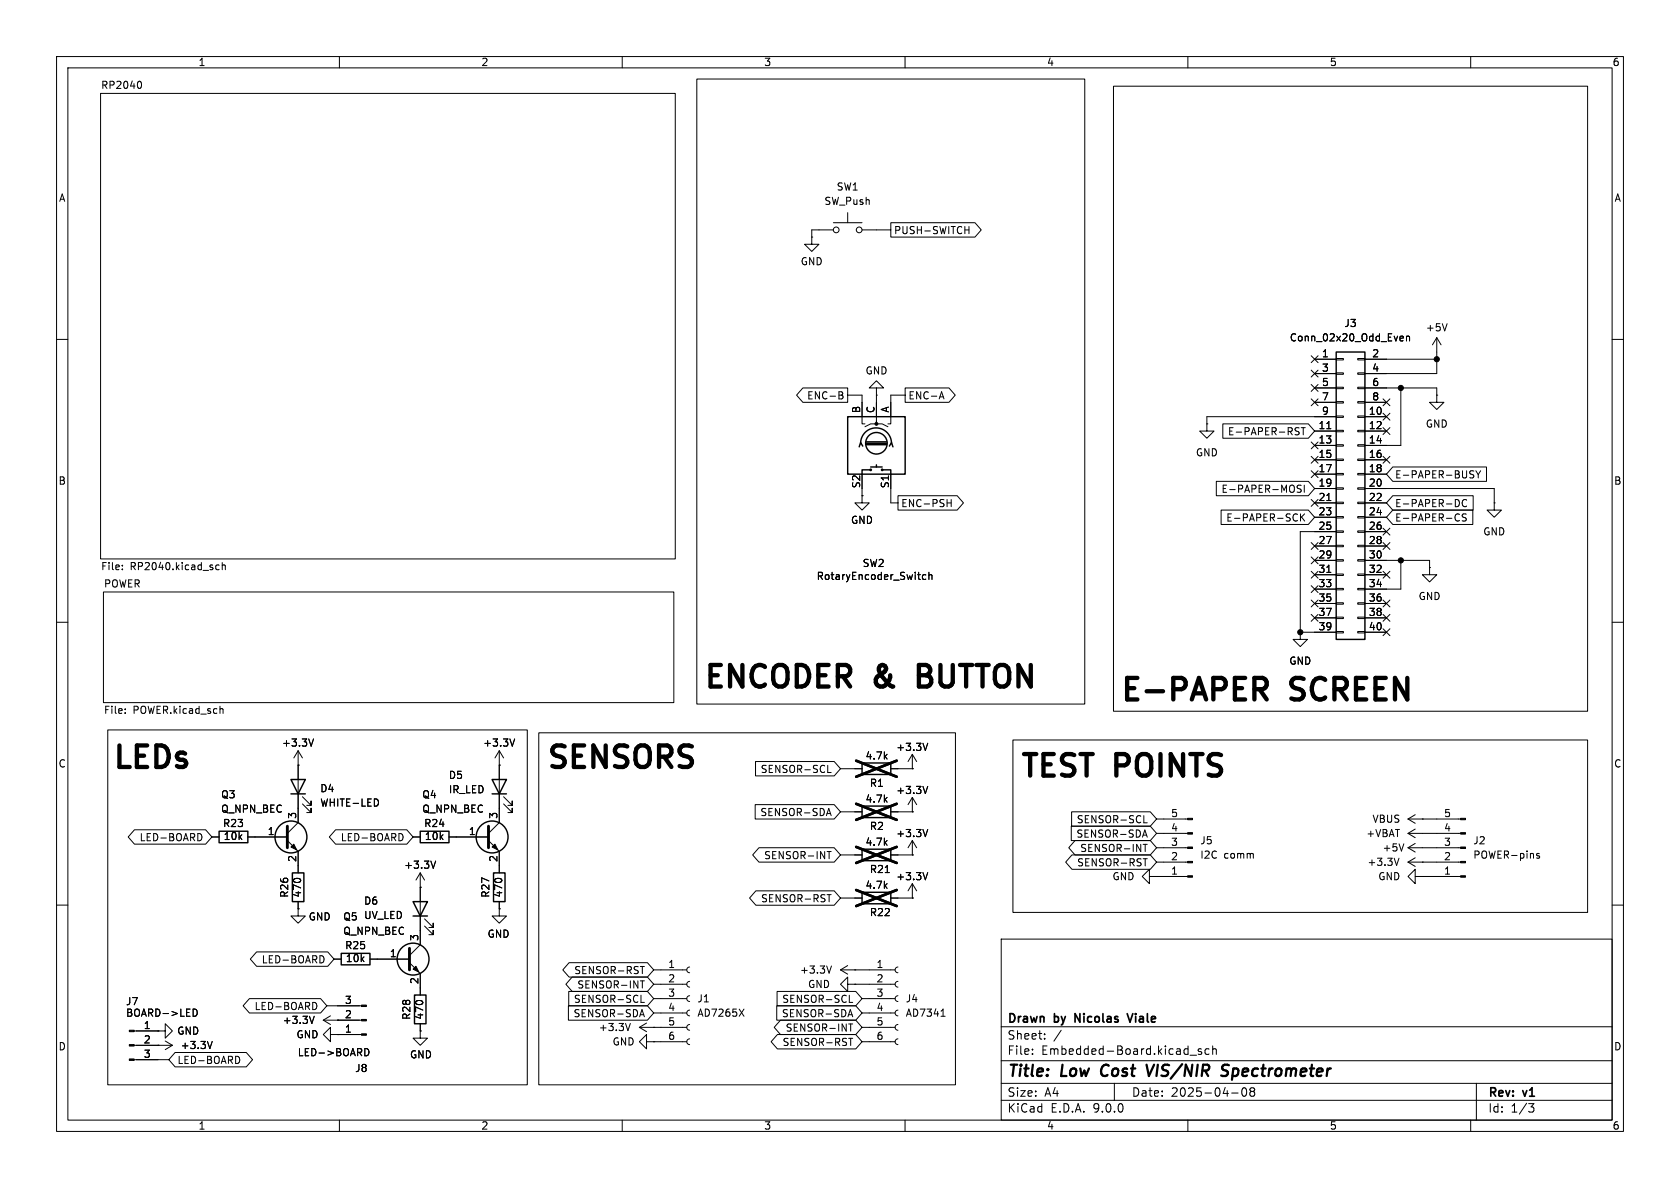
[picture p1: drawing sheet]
<svg xmlns="http://www.w3.org/2000/svg" width="297mm" height="210mm" viewBox="0 0 297 210" stroke-linecap="round" stroke-linejoin="round" font-family="sans-serif">
<g fill="none" stroke="#000" stroke-width=".18">
<path d="M10 10h277v190h-277zM12 12h273v186h-273zM17.8 16.5h101.6v82.3h-101.6zM24.7 14.4a.79 .79 0 0 1 0 1.2M60 10v2M110 10v2M123.2 14h68.6v110.5h-68.6zM160 10v2M196.8 15.2h83.9v110.5h-83.9zM210 10v2M260 10v2M147.3 39.4h5.1"/>
<path d="M149.9 37.6v1.8M157.5 39.4h14.9l1.1 1.2-1.1 1.3h-14.9zM143.5 41.9v1.3h1.3l-1.3 1.3-1.3-1.3h1.3M143.5 41.9h.1M147.3 40.6h-3.8v1.3M152.4 40.6h5.1M170.6 40.6h.7M171.3 40v1.3M247.7 59.4l.3 .1 .1 .2-.6 .1M248.6 59.5l.2-.1 .3 .1 .1 .8M248.6 59.4v.9M254 59.7v6.3h-12.7"/>
<path d="M254 59.7l-.8 1.3M254 59.7l.8 1.3M255.8 57.2l-.4 1.3M10 60h2M141.9 68.6h8v2.5h-8l-1.1-1.2zM148.3 69.3l.6 .1 .1 .2-.3 .3M148.3 69.9h.4M148.7 69.9l.3 .2v.3l-.7 .1M149.9 69.9h2.5v5h.5M154.9 69.9v5h-1l-1 .5M154.9 74.4v.5h1.1l1 .5M154.9 68.6h1.3l-1.3-1.3-1.2 1.3h1.2v1.3"/>
<path d="M154.9 69.9h.1M160 69.9h-2.5v5h-.5M160 68.6h7.8l1.1 1.3-1.1 1.2h-7.8zM166.2 70.2h.6M166.5 69.3l.4 1.2M213.4 74.9v1.3h1.2l-1.2 1.3-1.3-1.3h1.3M213.4 74.9h.1M216.2 74.9h15.1l1.1 1.3-1.1 1.3h-15.1zM229.2 75.6l.5 .1M229.4 76.3l.3 .2-.3 .4M230 75.6h.8M230.4 75.6v1.3"/>
<path d="M231.8 78.1l1.2 1.2M231.8 68l1.2 1.2M231.8 62.9l1.2 1.2M231.8 70.5l1.2 1.2M231.8 65.4l1.2 1.2M232.4 63.5h3.8M232.4 66h3.8M232.4 68.6h3.8M232.4 71.1h3.8M232.4 76.2h3.8M232.4 78.7h3.8M233 78.1l-1.2 1.2"/>
<path d="M233 68l-1.2 1.2M233 62.9l-1.2 1.2M233 70.5l-1.2 1.2M233 65.4l-1.2 1.2M234.6 75.8h.7M236.2 63.4h1.3v.2h-1.3zM236.2 65.9h1.3v.3h-1.3zM236.2 68.5h1.3v.2h-1.3zM236.2 71h1.3v.2h-1.3zM236.2 73.5h1.3v.3h-1.3zM236.2 76.1h1.3v.2h-1.3zM236.2 78.6h1.3v.3h-1.3z"/>
<path d="M236.2 73.7h-22.8v1.2M240 63.4h1.3v.2h-1.3zM240 65.9h1.3v.3h-1.3zM240 68.5h1.3v.2h-1.3zM240 71h1.3v.2h-1.3zM240 73.5h1.3v.3h-1.3zM240 76.1h1.3v.2h-1.3zM240 78.6h1.3v.3h-1.3zM241.3 63.5h12.7M241.3 68.6h12.7v1.3M241.3 71.1h3.8M241.3 73.7h3.8"/>
<path d="M241.3 76.2h3.8M244.5 70.5l1.2 1.2M244.5 73.1l1.2 1.2M244.5 75.6l1.2 1.2M245.7 70.5l-1.2 1.2M245.7 73.1l-1.2 1.2M245.7 75.6l-1.2 1.2M247.6 68.6v10.1h-6.3M248 60.2l-.3 .1M254 69.9v1.2h1.3l-1.3 1.3-1.3-1.3h1.3M254 69.9h.1M285 60h2"/>
<path d="M21.6 99.9v.1M38.7 99.9h-.3l-.2 .1M39.3 100l.2-.1h.3v.8M39.3 99.4v1.3M152.4 87.6v1.3h1.3l-1.3 1.3-1.3-1.3h1.3M152.4 87.6h.1M152.4 86.4v1.2M157.5 83.8v5.1h1.2M158.7 87.6h10.5l1.1 1.3-1.1 1.3h-10.5zM167.4 88.9h.8M168.2 88.3v1.3M215 85.1h16.3l1.1 1.3-1.1 1.2h-16.3z"/>
<path d="M215.9 90.2h15.4l1.1 1.2-1.1 1.3h-15.4zM229.1 90.8l.3 .2M229.4 92l-.3 .1M229.9 90.8v1.3M230 85.8h-.4l-.2 .1v.3l.5 .3 .1 .3-.2 .2h-.5M230.1 91.4l.5 .7M230.6 85.8v1.2M230.6 90.8l-.7 .8M231.8 83.2l1.2 1.2M231.8 95.9l1.2 1.2M231.8 98.5l1.2 1.2M231.8 80.7l1.2 1.2"/>
<path d="M231.8 88.3l1.2 1.2M232.4 81.3h3.8M232.4 83.8h3.8M232.4 86.4h3.8M232.4 88.9h3.8M232.4 91.4h3.8M232.4 96.5h3.8M232.4 99.1h3.8M233 83.2l-1.2 1.2M233 95.9l-1.2 1.2M233 98.5l-1.2 1.2M233 80.7l-1.2 1.2"/>
<path d="M233 88.3l-1.2 1.2M234.6 88.5h.7M236.2 81.2h1.3v.2h-1.3zM236.2 83.7h1.3v.2h-1.3zM236.2 86.2h1.3v.3h-1.3zM236.2 88.8h1.3v.2h-1.3zM236.2 91.3h1.3v.3h-1.3zM236.2 93.9h1.3v.2h-1.3zM236.2 96.4h1.3v.2h-1.3zM236.2 98.9h1.3v.3h-1.3zM236.2 94h-6.3v17.8M240 81.2h1.3v.2h-1.3z"/>
<path d="M240 83.7h1.3v.2h-1.3zM240 86.2h1.3v.3h-1.3zM240 88.8h1.3v.2h-1.3zM240 91.3h1.3v.3h-1.3zM240 93.9h1.3v.2h-1.3zM240 96.4h1.3v.2h-1.3zM240 98.9h1.3v.3h-1.3zM241.3 81.3h3.8M241.3 83.8h3.8M241.3 86.4h22.9v2.5M241.3 88.9h3.8M241.3 91.4h3.8"/>
<path d="M241.3 94h3.8M241.3 96.5h3.8M241.3 99.1h11.4v1.2M244.5 95.9l1.2 1.2M244.5 93.4l1.2 1.2M244.5 80.7l1.2 1.2M245.7 93.4l-1.2 1.2M245.7 95.9l-1.2 1.2M245.7 80.7l-1.2 1.2M246.2 90.2h14.2v2.5h-14.2l-1.1-1.3zM246.2 82.5h16.6v2.6h-16.6l-1.1-1.3zM246.2 87.6h14.2v2.6h-14.2l-1.1-1.3z"/>
<path d="M247.6 99.1v5h-6.3M257.8 90.8l.2 .2M257.9 88.6v.7M258 92l-.2 .1M259.2 90.9l-.5-.1-.1 .2v.3l.5 .3 .1 .3-.2 .2-.5-.1M259.3 88.4a.6 .6 0 0 0-.9 .4 .6 .6 0 0 0 .6 .8l.3-.2M260.1 83.8l.3 .1 .1 .3-.2 .3h-.3M260.1 83.2l.4 .1M260.9 83.2l.4 .7M261.3 83.9v.6M261.8 83.2l-.5 .7M264.2 88.9v1.3h1.2l-1.2 1.2-1.3-1.2h1.3"/>
<path d="M264.2 88.9h.1M10 110h2M18.3 104.6h100.8v19.6h-100.8zM21.6 100.6v.1M38.2 100.6l.2 .1h.3M163.7 101.6h-.4l-.2 .2 .1 .6h.5M164.2 101.7l.2-.1h.3l.1 .8M164.2 101.2v1.2M229.9 111.8v1.2h1.2l-1.2 1.3-1.3-1.3h1.3M229.9 111.8h.1M229.9 111.8h6.3M231.8 108.6l1.2 1.2"/>
<path d="M231.8 103.5l1.2 1.2M231.8 101l1.2 1.2M231.8 106.1l1.2 1.2M232.4 101.6h3.8M232.4 104.1h3.8M232.4 106.7h3.8M232.4 109.2h3.8M233 106.1l-1.2 1.2M233 108.6l-1.2 1.2M233 103.5l-1.2 1.2M233 101l-1.2 1.2M234.6 101.2h.7"/>
<path d="M236.2 101.5h1.3v.2h-1.3zM236.2 104h1.3v.3h-1.3zM236.2 106.6h1.3v.2h-1.3zM236.2 109.1h1.3v.2h-1.3zM236.2 111.6h1.3v.3h-1.3zM240 101.5h1.3v.2h-1.3zM240 104h1.3v.3h-1.3zM240 106.6h1.3v.2h-1.3zM240 109.1h1.3v.2h-1.3zM240 111.6h1.3v.3h-1.3zM241.3 101.6h3.8M241.3 106.7h3.8"/>
<path d="M241.3 109.2h3.8M241.3 111.8h3.8M244.5 101l1.2 1.2M244.5 106.1l1.2 1.2M244.5 108.6l1.2 1.2M244.5 111.2l1.2 1.2M245.7 106.1l-1.2 1.2M245.7 101l-1.2 1.2M245.7 108.6l-1.2 1.2M245.7 111.2l-1.2 1.2M252.7 100.3v1.3h1.3l-1.3 1.3-1.2-1.3h1.2M252.7 100.3h.1"/>
<path d="M285 110h2M19 129h74.2v62.8h-74.2zM22.1 126v.1M22.1 125.3v.1M39 125.3h.4v.8M52.7 135.3h.1M52.7 132.7v12.7l-1.9 1.9M52.7 132.7l-.8 1.3M52.7 132.7l.8 1.3M55.4 130.6l-.4 1.3M88.3 135.3h.1M88.3 132.7v12.7l-1.9 1.9"/>
<path d="M88.3 132.7l-.8 1.3M88.3 132.7l.7 1.3M91 130.6l-.4 1.3M95.2 129.5h73.7v62.3h-73.7zM133.6 134.6h13.9l1.1 1.3-1.1 1.3h-13.9zM146.3 136.6h.6M148.6 135.9h3.8M157.5 135.9h3.8M161.3 135.9h.1M161.3 133.4v2.5M161.3 133.4l-.8 1.2M161.3 133.4l.8 1.2"/>
<path d="M164 139l-.4 1.3M164 131.4l-.4 1.3M179.1 130.8h101.6v30.5h-101.6zM23.8 146.7h12.6l1.1 1.3-1.1 1.2h-12.6l-1.1-1.2zM35.3 147.4a.68 .68 0 0 1 .4 .6 .68 .68 0 0 1-.4 .6M37.5 148h1.2M43.8 148h7M50.8 148.6l1.9 1.9v3.8M52.7 159.4v1.3M53.5 142.1l1.5 1.5v-.7v.7h-.8M53.5 140.8l1.5 1.6v-.8v.8h-.8M59.3 146.7h12.6l1.1 1.3-1.1 1.2h-12.6l-1.1-1.2z"/>
<path d="M66.8 141.4l.1 .4-.1 .5M70.8 147.4a.68 .68 0 0 1 .5 .6 .68 .68 0 0 1-.5 .6M73 148h1.3M74.3 156.8h.1M74.3 154.3l-.8 1.3M74.3 154.3l.8 1.3M74.3 154.3v12.7l-1.9 1.9M77 152.2l-.4 1.3M79.4 148h7M86.4 148.6l1.9 1.9v3.8M88.3 159.4v1.3M89 142.1l1.6 1.5v-.7v.7h-.8"/>
<path d="M89 140.8l1.6 1.6v-.8v.8h-.8M133.5 142.2h14l1.1 1.3-1.1 1.3h-14zM133.6 157.5h13.9l1.1 1.3-1.1 1.2h-13.9l-1.1-1.2zM134.2 149.9h13.3l1.1 1.2-1.1 1.3h-13.3l-1.1-1.3zM146.2 150.5h.7M146.2 143.8h.6M146.2 158.2h.7M146.5 142.9l.4 1.3M146.6 150.5v1.3M148.6 143.5h3.8M148.6 151.1h3.8M148.6 158.8h3.8"/>
<path d="M156.5 154.2h.7M157.5 143.5h3.8M157.5 151.1h3.8M157.5 158.8h3.8M161.3 151.1h.1M161.3 143.5h.1M161.3 158.8h.1M161.3 148.6l-.8 1.3M161.3 148.6l.8 1.3M161.3 141v2.5M161.3 148.6v2.5M161.3 156.2v2.6"/>
<path d="M161.3 141l-.8 1.2M161.3 141l.8 1.2M161.3 156.2l-.8 1.3M161.3 156.2l.8 1.3M164 146.6l-.4 1.3M164 154.2l-.4 1.3M189.4 146h14l1.1 1.3-1.1 1.3h-14zM189.4 143.5h14l1.1 1.3-1.1 1.3h-14zM189.5 151.1h13.9l1.1 1.3-1.1 1.3h-13.9l-1.1-1.3zM190.1 148.6h13.3l1.1 1.3-1.1 1.2h-13.3l-1.2-1.2zM202.1 147.6h.6M202.1 149.3h.7"/>
<path d="M202.1 151.8h.7M202.2 145.5h.6M202.4 146.7l.4 1.3M202.5 149.3v1.2M203.2 154.9v-1.2l-1.3 1.2 1.3 1.3v-1.3h1.3M204.5 154.9h.1M204.5 154.9h5.5M204.5 152.4h5.5M204.5 149.9h5.5M204.5 147.3h5.5M204.5 144.8h5.5M247.3 151.7l-.4 1.3"/>
<path d="M248.2 149.2l-.4 1.2M248.9 152.4h9.3M248.9 149.9h9.3M248.9 147.3h9.3M248.9 144.8h9.3M248.9 149.9l1.3 .7M248.9 147.3l1.3 .8M248.9 144.8l1.3 .7M248.9 152.4l1.3 .8M250.2 154.9v-1.2l-1.3 1.2 1.3 1.3v-1.3h1.3M250.2 149.1l-1.3 .8M250.2 146.6l-1.3 .7"/>
<path d="M250.2 144l-1.3 .8M250.2 151.6l-1.3 .8M251.5 154.9h.1M251.5 144.8h.1M251.5 152.4h.1M251.5 154.9h6.7M272.1 150.9h-.3l-.2 .1 .1 .2 .4 .1v.3h-.5M10 160h2M34.1 178.4a.64 .64 0 0 1 .8 .6 .64 .64 0 0 1-.8 .6zM44.1 176.5h12.6l1.1 1.3-1.1 1.3h-12.6l-1.1-1.3zM45.4 168.3h12.5l1.2 1.2-1.2 1.3h-12.5l-1.2-1.3zM52.7 160.7v1.2h1.3l-1.3 1.3-1.3-1.3h1.3"/>
<path d="M52.7 160.7h.1M55.6 179.6l-.5 1.3M55.6 177.2a.68 .68 0 0 1 .4 .6 .68 .68 0 0 1-.4 .7M56.9 168.9a.68 .68 0 0 1 .4 .7 .68 .68 0 0 1-.4 .6M57.8 177.8h6.1M58.4 179.6l-1.3 .7M59.1 169.5h1.2M65.4 169.5h7M72.4 170.2l1.9 1.9v3.8M75.1 163.7l1.5 1.5v-.7v.7h-.8M75.1 162.4l1.5 1.6v-.8v.8h-.8M88.3 160.7v1.2h1.2l-1.2 1.3-1.3-1.3h1.3"/>
<path d="M88.3 160.7h.1M100.5 177.8h14l1.1 1.3-1.1 1.2h-14zM100.5 175.3h14l1.1 1.2-1.1 1.3h-14zM100.6 170.2h13.9l1.1 1.3-1.1 1.2h-13.9l-1.1-1.2zM101.2 172.7h13.3l1.1 1.3-1.1 1.3h-13.3l-1.2-1.3zM113.2 170.9h.7M113.2 179.4h.6M113.2 173.4h.7M113.3 177.2h.6M113.5 178.5l.4 1.2M113.6 173.4v1.3M115.6 171.5h5.8"/>
<path d="M115.6 174h5.8M115.6 176.5h5.8M115.6 179.1h5.8M121.9 170.9l-.3 .2-.2 .4 .2 .3 .3 .2M121.9 173.5l-.3 .1-.2 .4 .2 .3 .3 .2M121.9 176l-.3 .2-.2 .3 .2 .4 .3 .1M121.9 178.6l-.3 .1-.2 .4 .2 .3 .3 .2M130.7 178.4l.8 1.2M131.5 178.4l-.8 1.2M137.3 177.8h14l1.1 1.3-1.1 1.2h-14zM137.4 175.3h13.9l1.1 1.2-1.1 1.3h-13.9zM147 170.8l-.4 1.2"/>
<path d="M148.6 171.5h9.6M148.6 171.5l1.3 .7M149.9 174v-1.3l-1.3 1.3 1.3 1.3v-1.3h1.2M149.9 170.7l-1.3 .8M150 179.4h.6M150.1 177.2h.6M150.3 178.5l.4 1.2M151.1 171.5h.1M151.1 174h.1M151.1 174h7.1M152.4 176.5h5.8M152.4 179.1h5.8"/>
<path d="M158.7 170.9l-.3 .2-.2 .4 .2 .3 .3 .2M158.7 173.5l-.3 .1-.2 .4 .2 .3 .3 .2M158.7 176l-.3 .2-.2 .3 .2 .4 .3 .1M158.7 178.6l-.3 .1-.2 .4 .2 .3 .3 .2M166.4 179.6h.7M166.6 178.6l.1-.2v1.2M177 166h108v32h-108zM285 160h2M23.7 184.8h6.8M23.7 182.2h4.2M23.7 187.3h6.1M27.9 182.2h1.3v-1.2l1.3 1.2-1.3 1.3v-1.3"/>
<path d="M27.9 182.2h.1M27.9 184.8h.1M29.2 184l1.3 .8M30.5 184.8l-1.3 .7M31 186.1h12.5l1.2 1.2-1.2 1.3h-12.5l-1.2-1.3zM37.5 184.1l-.4 1.3M42 186.7a.68 .68 0 0 1 .4 .7 .68 .68 0 0 1-.4 .6M57.1 180.3h6.8M57.1 180.3l1.3 .8M58.4 182.9v-1.3l-1.3 1.3 1.3 1.3v-1.3h1.3M59.7 180.3h.1M59.7 182.9h.1"/>
<path d="M59.7 182.9h4.2M60 198v2M64.5 185.4a.64 .64 0 0 1 .7 .6 .64 .64 0 0 1-.7 .6zM74.3 182.2v1.3h1.3l-1.3 1.3-1.3-1.3h1.3M74.3 182.2h.1M74.3 181v1.2M110 198v2M111.4 180.9l-.4 1.3M113 181.6h8.4M113 181.6l1.3 .8M114.3 184.2v-1.3l-1.3 1.3 1.3 1.2v-1.2h1.3M114.3 180.8l-1.3 .8"/>
<path d="M115.6 184.2h.1M115.6 181.6h.1M115.6 184.2h5.8M121.9 181.1l-.3 .2-.2 .3 .2 .4 .3 .1M121.9 183.6l-.3 .2-.2 .4 .2 .3 .3 .2M137.4 182.9h13.9l1.1 1.3-1.1 1.2h-13.9l-1.1-1.2zM138 180.3h13.3l1.1 1.3-1.1 1.3h-13.3l-1.1-1.3zM150 183.6h.7M150 181h.7M150.4 181v1.3M152.4 181.6h5.8M152.4 184.2h5.8"/>
<path d="M158.7 181.1l-.3 .2-.2 .3 .2 .4 .3 .1M158.7 183.6l-.3 .2-.2 .4 .2 .3 .3 .2M160 198v2M177 194.5h108M177 191.5h108M177 187.5h108M177 181.5h108M182.5 186.3v.1M182.5 185.5v.1M184.7 183.6v.1M184.7 182.8v.1M187.6 182.1l-1.3 2"/>
<path d="M197 191.5v3M210 198v2M210.4 186.5h1.1M212.4 185.5l-.4-.1-.2 .2 .1 .2 .5 .2v.3h-.6M213.7 185.5l-.4-.1-.3 .3v.4l.2 .2h.5M214.4 185.5l.2-.1 .4 .1v.9M214.4 184.9v1.5M217.7 193.2h1.2M219.7 192.4a.81 .81 0 0 0 .3 1.4l.2-.1 .2-.5-.2-.8M221 192.4v.3l.2 .2M221.2 192.9l-.2 .3v.5l.2 .1 .5-.1 .1-.2-.1-.4-.2-.2M221.2 192.9h.3"/>
<path d="M221.7 192.4l.1 .3-.3 .2M260 198v2M261 191.5v6.5M270.2 195.1h1l-.5 .6 .4 .1 .1 .5-.3 .3h-.4"/>
<circle cx="147.8" cy="40.6" r=".51"/>
<circle cx="151.9" cy="40.6" r=".51"/>
</g>
<path d="M194.9 188.5a1.27 1.27 0 0 0 0 1.6M202.7 188.2l.4 2 .9-2M217.3 188.3a.85 .85 0 0 0-1.1 .1 .45 .45 0 0 0 .2 .8l.4 .1a.49 .49 0 0 1 .3 .5 .49 .49 0 0 1-.5 .4l-.7-.1" fill="none" stroke="#000" stroke-width=".4"/>
<path d="M199.3 179.2l.5 1.5 .5-1.5M190.1 180.7v-1.5l.8 1.5" fill="none" stroke="#000" stroke-width=".3"/>
<g fill="none" stroke="#000" stroke-width=".25">
<path d="M149.9 73.7h10.1v10.1h-10.1zM152.1 78.4a2.73 2.73 0 0 1 2.8-2.8 2.73 2.73 0 0 1 2.7 2.8M152.5 78.9l-.4-.7-.2 .8M153.2 78.1h3.5M153.2 78.4h3.5M153.2 78.6h3.5M157.2 78.9l.4-.7 .3 .8M236.2 62.2h5.1v50.8h-5.1zM153.9 83.1h-1.5v.7M153.9 82.6h2.1M154.9 82.2v.4M156 83.1h1.5v.7"/>
<path d="M51.4 137.8h2.6l-1.3 2.5zM87 137.8h2.5l-1.2 2.5zM152.4 134.9h5.1v2h-5.1zM38.7 146.9h5.1v2.1h-5.1zM51.4 140.3h2.6M51.7 154.3h2v5.1h-2zM73 159.4h2.6l-1.3 2.5zM74.3 146.9h5.1v2.1h-5.1zM87 140.3h2.5M87.2 154.3h2.1v5.1h-2.1zM152.4 142.5h5.1v2h-5.1zM152.4 150.1h5.1v2h-5.1z"/>
<path d="M152.4 157.7h5.1v2.1h-5.1zM60.3 168.5h5.1v2.1h-5.1zM73 161.9h2.6M73.3 175.9h2v5.1h-2z"/>
<circle cx="154.9" cy="78.4" r="1.9"/>
<circle cx="153.9" cy="83.1" r=".13"/>
<circle cx="156" cy="83.1" r=".13"/>
<circle cx="51.4" cy="148" r="2.82"/>
<circle cx="87" cy="148" r="2.82"/>
<circle cx="73" cy="169.5" r="2.82"/>
</g>
<path d="M50.8 146.1v3.8M86.4 146.1v3.8M72.4 167.6v3.9" fill="none" stroke="#000" stroke-width=".51"/>
<g fill="#000" stroke="#000" stroke-width=".18">
<path d="M51.9 149.2l.6 1-1.1-.5zM87 149.7l.5-.5 .5 1zM210 154.8h.8v.3h-.8zM210 152.3h.8v.2h-.8zM210 149.7h.8v.3h-.8zM210 147.2h.8v.2h-.8zM210 144.7h.8v.2h-.8zM258.2 154.8h.9v.3h-.9zM258.2 152.3h.9v.2h-.9zM258.2 149.7h.9v.3h-.9zM258.2 147.2h.9v.2h-.9zM258.2 144.7h.9v.2h-.9z"/>
<path d="M63.9 177.7h.9v.2h-.9zM73 171.3l.5-.5 .5 1zM22.9 182.1h.8v.3h-.8zM22.9 184.7h.8v.2h-.8zM22.9 187.2h.8v.3h-.8zM63.9 182.8h.9v.2h-.9zM63.9 180.2h.9v.3h-.9z"/>
<circle cx="154.9" cy="74.9" r=".25"/>
<circle cx="247.6" cy="68.6" r=".46"/>
<circle cx="254" cy="63.5" r=".46"/>
<circle cx="247.6" cy="99.1" r=".46"/>
<circle cx="229.9" cy="111.8" r=".46"/>
</g>
<path d="M151.4 134.5l7.1 2.8M158.5 134.5l-7.1 2.8M151.4 142.1l7.1 2.8M151.4 149.7l7.1 2.8M151.4 157.3l7.1 2.9M158.5 142.1l-7.1 2.8M158.5 149.7l-7.1 2.8M158.5 157.3l-7.1 2.9" fill="none" stroke="#000" stroke-width=".46"/>
<path d="M221.8 119.8h1.4a1.03 1.03 0 0 1 .8 1 1.03 1.03 0 0 1-.8 1h-1.4M222.7 121.8l1.2 1.8" fill="none" stroke="#000" stroke-width=".76"/>
<g font-size="5.3">
<text x="124" y="122.7">ENCODER</text>
<text x="154.7" y="122.7">&amp;</text>
<text x="163.8" y="122.7">BUTTON</text>
<text x="197.6" y="125">E-PAPER</text>
<text x="228.3" y="125">SCREEN</text>
<text x="19.4" y="136.9">LEDs</text>
<text x="96.2" y="136.9">SENSORS</text>
<text x="179.9" y="138.4">TEST</text>
<text x="197.2" y="138.4">POINTS</text>
</g>
<g font-size="2.8">
<text x="178" y="190.9">Title:</text>
<text x="187.7" y="190.9">Low</text>
<text x="195.5" y="190.9">Cost</text>
<text x="204.4" y="190.9">VIS/NIR</text>
<text x="218.4" y="190.9">Spectrometer</text>
</g>
<g font-size="2.1">
<text x="178" y="184">Sheet:</text>
<text x="178" y="181.2">Drawn</text>
<text x="186.5" y="181.2">by</text>
<text x="190.7" y="181.2">Nicolas</text>
<text x="200.7" y="181.2">Viale</text>
<text x="178" y="186.7">File:</text>
<text x="184.1" y="186.7">Embedded-Board.kicad_sch</text>
<text x="178" y="196.9">KiCad</text>
<text x="178" y="194.1">Size:</text>
<text x="184.7" y="194.1">A4</text>
<text x="185.7" y="196.9">E.D.A.</text>
<text x="193.3" y="196.9">9.0.0</text>
<text x="200" y="194.1">Date:</text>
<text x="207" y="194.1">2025-04-08</text>
<text x="263" y="194.3">Rev:</text>
<text x="263" y="196.9">Id:</text>
<text x="267.1" y="196.9">1/3</text>
<text x="269.4" y="194.3">v1</text>
</g>
<g font-size="1.8">
<text x="35" y="11.9">1</text>
<text x="85" y="11.9">2</text>
<text x="135" y="11.9">3</text>
<text x="185" y="11.9">4</text>
<text x="235" y="11.9">5</text>
<text x="285" y="11.9">6</text>
<text x="17.8" y="15.8">RP2040</text>
<text x="10.3" y="35.9">A</text>
<text x="147.8" y="33.9">SW1</text>
<text x="285.3" y="35.9">A</text>
<text x="145.6" y="36.4">SW_Push</text>
<text x="158" y="41.6">PUSH-SWITCH</text>
<text x="141.5" y="47.1">GND</text>
<text x="237.6" y="58">J3</text>
<text x="252" y="58.8">+5V</text>
<text x="227.9" y="60.6">Conn_02x20_Odd_Even</text>
<text x="233.6" y="63.2">1</text>
<text x="233.6" y="65.8">3</text>
<text x="242.5" y="63.2">2</text>
<text x="242.5" y="65.8">4</text>
<text x="142.6" y="70.8">ENC-B</text>
<text x="152.9" y="66.4">GND</text>
<text x="160.5" y="70.8">ENC-A</text>
<text x="233.6" y="68.3">5</text>
<text x="233.6" y="70.9">7</text>
<text x="242.5" y="68.3">6</text>
<text x="242.5" y="70.9">8</text>
<text x="152.1" y="73.1" transform="rotate(-90 152.1 73.1)">B</text>
<text x="154.7" y="73.1" transform="rotate(-90 154.7 73.1)">C</text>
<text x="157.2" y="73" transform="rotate(-90 157.2 73)">A</text>
<text x="217" y="77.2">E-PAPER-RST</text>
<text x="233" y="75.9">11</text>
<text x="233.6" y="73.4">9</text>
<text x="241.9" y="73.4">10</text>
<text x="241.9" y="75.9">12</text>
<text x="252" y="75.8">GND</text>
<text x="211.3" y="80.9">GND</text>
<text x="233" y="78.5">13</text>
<text x="233" y="81">15</text>
<text x="233" y="83.6">17</text>
<text x="241.9" y="78.5">14</text>
<text x="241.9" y="81">16</text>
<text x="241.9" y="83.6">18</text>
<text x="10.3" y="85.9">B</text>
<text x="152.1" y="86.4" transform="rotate(-90 152.1 86.4)">S2</text>
<text x="157.2" y="86.4" transform="rotate(-90 157.2 86.4)">S1</text>
<text x="159.2" y="89.9">ENC-PSH</text>
<text x="215.8" y="87.3">E-PAPER-MOSI</text>
<text x="233" y="86.1">19</text>
<text x="233" y="88.6">21</text>
<text x="241.9" y="86.1">20</text>
<text x="241.9" y="88.6">22</text>
<text x="246.5" y="84.8">E-PAPER-BUSY</text>
<text x="246.5" y="89.9">E-PAPER-DC</text>
<text x="285.3" y="85.9">B</text>
<text x="150.3" y="92.8">GND</text>
<text x="216.7" y="92.4">E-PAPER-SCK</text>
<text x="233" y="91.2">23</text>
<text x="233" y="93.7">25</text>
<text x="241.9" y="91.2">24</text>
<text x="241.9" y="93.7">26</text>
<text x="246.5" y="92.4">E-PAPER-CS</text>
<text x="262.1" y="94.8">GND</text>
<text x="17.8" y="101.1">File:</text>
<text x="23" y="101.1">RP2040.kicad_sch</text>
<text x="152.4" y="100.4">SW2</text>
<text x="233" y="96.3">27</text>
<text x="233" y="98.8">29</text>
<text x="233" y="101.3">31</text>
<text x="241.9" y="96.3">28</text>
<text x="241.9" y="98.8">30</text>
<text x="241.9" y="101.3">32</text>
<text x="18.3" y="103.9">POWER</text>
<text x="144.3" y="102.7">RotaryEncoder_Switch</text>
<text x="233" y="103.9">33</text>
<text x="233" y="106.4">35</text>
<text x="241.9" y="103.9">34</text>
<text x="241.9" y="106.4">36</text>
<text x="250.7" y="106.3">GND</text>
<text x="233" y="109">37</text>
<text x="233" y="111.5">39</text>
<text x="241.9" y="109">38</text>
<text x="241.9" y="111.5">40</text>
<text x="227.8" y="117.7">GND</text>
<text x="18.3" y="126.5">File:</text>
<text x="23.5" y="126.5">POWER.kicad_sch</text>
<text x="10.3" y="135.9">C</text>
<text x="49.8" y="132.2">+3.3V</text>
<text x="79.3" y="137.9">D5</text>
<text x="85.3" y="132.2">+3.3V</text>
<text x="134.4" y="136.8">SENSOR-SCL</text>
<text x="152.9" y="134.5">4.7k</text>
<text x="158.3" y="132.9">+3.3V</text>
<text x="285.3" y="135.9">C</text>
<text x="39" y="143.9">Q_NPN_BEC</text>
<text x="39" y="141.3">Q3</text>
<text x="56.5" y="140.2">D4</text>
<text x="56.5" y="142.8">WHITE-LED</text>
<text x="74.6" y="143.9">Q_NPN_BEC</text>
<text x="74.6" y="141.3">Q4</text>
<text x="79.3" y="140.4">IR_LED</text>
<text x="152.9" y="142.1">4.7k</text>
<text x="153.7" y="139.3">R1</text>
<text x="158.3" y="140.6">+3.3V</text>
<text x="24.6" y="148.9">LED-BOARD</text>
<text x="39.3" y="146.4">R23</text>
<text x="39.4" y="148.7">10k</text>
<text x="47.2" y="147.7">1</text>
<text x="52.5" y="144.9" transform="rotate(-90 52.5 144.9)">3</text>
<text x="60.1" y="148.9">LED-BOARD</text>
<text x="74.9" y="146.4">R24</text>
<text x="75" y="148.7">10k</text>
<text x="82.8" y="147.7">1</text>
<text x="88" y="144.9" transform="rotate(-90 88 144.9)">3</text>
<text x="134.3" y="144.5">SENSOR-SDA</text>
<text x="152.9" y="149.7">4.7k</text>
<text x="153.7" y="146.9">R2</text>
<text x="158.3" y="148.2">+3.3V</text>
<text x="190.2" y="148.3">SENSOR-SDA</text>
<text x="190.3" y="145.7">SENSOR-SCL</text>
<text x="206.9" y="149.6">3</text>
<text x="206.9" y="147.1">4</text>
<text x="206.9" y="144.5">5</text>
<text x="212.1" y="149.5">J5</text>
<text x="241.4" y="148.2">+VBAT</text>
<text x="242.5" y="145.6">VBUS</text>
<text x="255.2" y="149.6">3</text>
<text x="255.2" y="147.1">4</text>
<text x="255.2" y="144.5">5</text>
<text x="260.4" y="149.5">J2</text>
<text x="52.5" y="152.5" transform="rotate(-90 52.5 152.5)">2</text>
<text x="71.4" y="153.8">+3.3V</text>
<text x="88" y="152.5" transform="rotate(-90 88 152.5)">2</text>
<text x="135" y="152.1">SENSOR-INT</text>
<text x="153.7" y="154.5">R21</text>
<text x="158.3" y="155.8">+3.3V</text>
<text x="190.3" y="153.4">SENSOR-RST</text>
<text x="190.9" y="150.8">SENSOR-INT</text>
<text x="196.6" y="155.8">GND</text>
<text x="206.9" y="154.7">1</text>
<text x="206.9" y="152.1">2</text>
<text x="212.1" y="152">I2C</text>
<text x="216.4" y="152">comm</text>
<text x="241.7" y="153.3">+3.3V</text>
<text x="243.6" y="155.8">GND</text>
<text x="244.3" y="150.7">+5V</text>
<text x="255.2" y="154.7">1</text>
<text x="255.2" y="152.1">2</text>
<text x="260.4" y="152">POWER-pins</text>
<text x="51.2" y="158.8" transform="rotate(-90 51.2 158.8)">R26</text>
<text x="53.4" y="158.8" transform="rotate(-90 53.4 158.8)">470</text>
<text x="64.3" y="160.1">D6</text>
<text x="86.7" y="158.8" transform="rotate(-90 86.7 158.8)">R27</text>
<text x="89" y="158.8" transform="rotate(-90 89 158.8)">470</text>
<text x="134.4" y="159.7">SENSOR-RST</text>
<text x="152.9" y="157.3">4.7k</text>
<text x="54.5" y="162.9">GND</text>
<text x="60.6" y="165.5">Q_NPN_BEC</text>
<text x="60.6" y="162.9">Q5</text>
<text x="60.9" y="168">R25</text>
<text x="64.3" y="162.7">UV_LED</text>
<text x="74" y="166.4" transform="rotate(-90 74 166.4)">3</text>
<text x="86.1" y="166">GND</text>
<text x="153.7" y="162.2">R22</text>
<text x="46.2" y="170.5">LED-BOARD</text>
<text x="61" y="170.3">10k</text>
<text x="68.8" y="169.3">1</text>
<text x="101.4" y="172.4">SENSOR-RST</text>
<text x="118" y="171.2">1</text>
<text x="118" y="173.7">2</text>
<text x="141.3" y="172.3">+3.3V</text>
<text x="154.9" y="171.2">1</text>
<text x="154.9" y="173.7">2</text>
<text x="22.2" y="177.9">J7</text>
<text x="22.2" y="179.9">BOARD-&gt;LED</text>
<text x="44.9" y="178.8">LED-BOARD</text>
<text x="60.9" y="177.5">3</text>
<text x="74" y="174.1" transform="rotate(-90 74 174.1)">2</text>
<text x="101.4" y="177.5">SENSOR-SCL</text>
<text x="102" y="174.9">SENSOR-INT</text>
<text x="118" y="176.3">3</text>
<text x="118" y="178.8">4</text>
<text x="123.2" y="177.4">J1</text>
<text x="123.2" y="179.9">AD7265X</text>
<text x="138.2" y="177.5">SENSOR-SCL</text>
<text x="142.8" y="174.9">GND</text>
<text x="154.9" y="176.3">3</text>
<text x="154.9" y="178.8">4</text>
<text x="160" y="177.4">J4</text>
<text x="160" y="179.9">AD7341</text>
<text x="10.3" y="185.9">D</text>
<text x="25.3" y="182">1</text>
<text x="25.3" y="184.5">2</text>
<text x="31.2" y="183.1">GND</text>
<text x="31.9" y="185.6">+3.3V</text>
<text x="49.9" y="181.2">+3.3V</text>
<text x="52.3" y="183.7">GND</text>
<text x="60.9" y="182.6">1</text>
<text x="60.9" y="180.1">2</text>
<text x="72.7" y="180.4" transform="rotate(-90 72.7 180.4)">R28</text>
<text x="75" y="180.4" transform="rotate(-90 75 180.4)">470</text>
<text x="101.3" y="180">SENSOR-SDA</text>
<text x="105.8" y="182.5">+3.3V</text>
<text x="108.2" y="185">GND</text>
<text x="118" y="181.4">5</text>
<text x="118" y="183.9">6</text>
<text x="138.1" y="180">SENSOR-SDA</text>
<text x="138.2" y="185.1">SENSOR-RST</text>
<text x="138.8" y="182.6">SENSOR-INT</text>
<text x="154.9" y="181.4">5</text>
<text x="154.9" y="183.9">6</text>
<text x="285.3" y="185.9">D</text>
<text x="25.3" y="187.1">3</text>
<text x="31.3" y="188.3">LED-BOARD</text>
<text x="52.5" y="186.9">LED-&gt;BOARD</text>
<text x="62.7" y="189.7">J8</text>
<text x="72.4" y="187.3">GND</text>
<text x="35" y="199.9">1</text>
<text x="85" y="199.9">2</text>
<text x="135" y="199.9">3</text>
<text x="185" y="199.9">4</text>
<text x="235" y="199.9">5</text>
<text x="285" y="199.9">6</text>
</g>
</svg>
